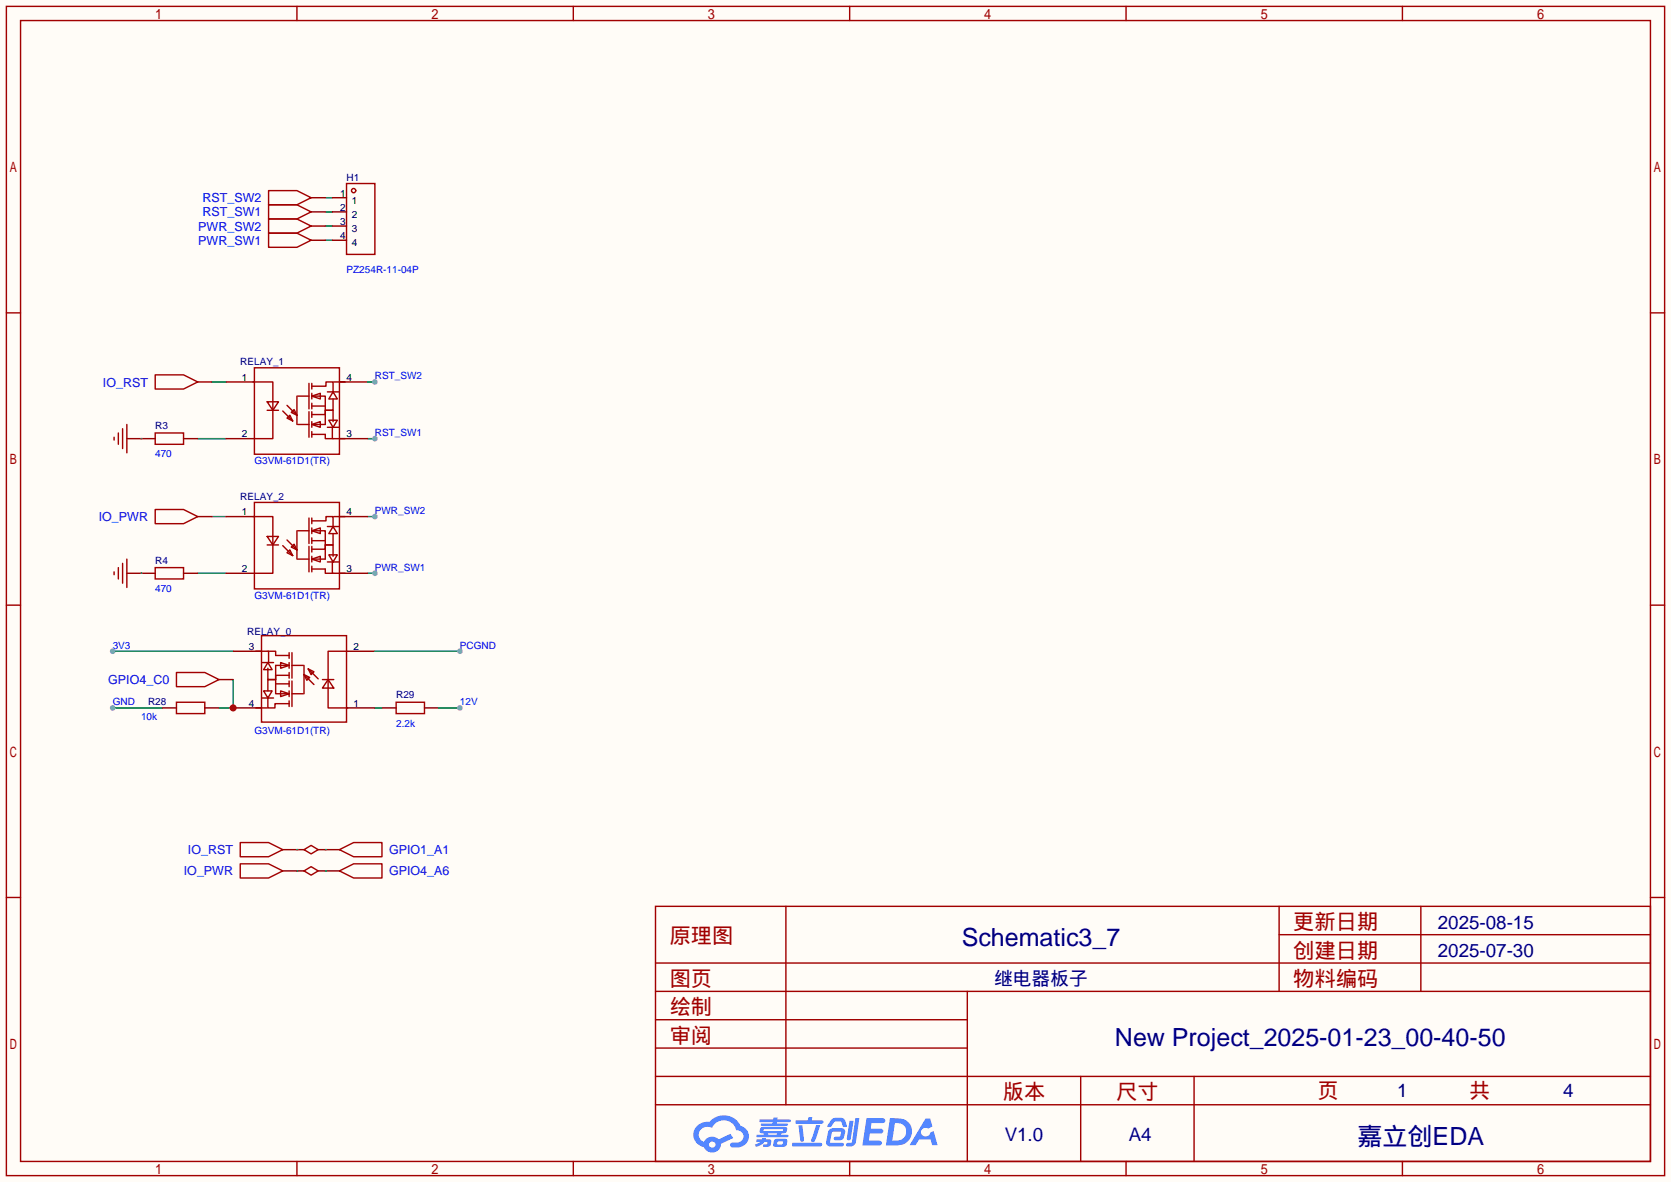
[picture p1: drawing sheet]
<svg xmlns="http://www.w3.org/2000/svg" width="299mm" height="212mm" viewBox="0 0 299 212" stroke-linecap="round" stroke-linejoin="round" font-family="sans-serif">
<path d="M0 0h299.5v211.8h-299.5z" fill="#fffcf7"/>
<g fill="none" stroke="#a10000" stroke-width=".25">
<path d="M1.1 1.1h297.2v209.6h-297.2zM3.7 3.7h292.1v204.5h-292.1zM53.2 1.1v2.6M102.7 1.1v2.6M152.3 1.1v2.6M201.8 1.1v2.6M251.3 1.1v2.6M1.1 56.1h2.6M295.8 56.1h2.5M1.1 108.5h2.6M295.8 108.5h2.5M1.1 160.8h2.6"/>
<path d="M117.5 162.4h178.3v45.8h-178.3zM117.5 177.7h178.3M117.5 172.6h178.3M140.8 162.4v35.6M173.4 177.7v30.5M229.2 162.4v15.3M229.2 167.5h66.6M254.6 162.4v15.3M295.8 160.8h2.5M117.5 182.8h55.9M117.5 198h178.3M117.5 192.9h178.3"/>
<path d="M117.5 187.8h55.9M193.7 192.9v15.3M214 192.9v15.3M53.2 208.2v2.5M102.7 208.2v2.5M152.3 208.2v2.5M201.8 208.2v2.5M251.3 208.2v2.5"/>
</g>
<g fill="#5487ff">
<path d="M155.3 200.4h2.1a.97 .97 0 0 1 1.3 .4 .53 .53 0 0 1-.7 .5h-1.8l-.2 1h1.9a.43 .43 0 0 1 .4 .5 .43 .43 0 0 1-.5 .3h-1.9l-.2 1.3h1.7a.45 .45 0 0 1 .6 .2 .45 .45 0 0 1-.2 .6l-3.2 .1z"/>
<path d="M165.9 200.5h.8l.4 1.4-.7 .4a.82 .82 0 0 0-1.2 .1 .82 .82 0 0 0 .1 1.1 .82 .82 0 0 0 1.2 0l.2-.5 .6-.3 .7 2.5h-.9l-.3-1h-2.1l-.6 1h-1.1z"/>
<path d="M152.2 200.9h.8l-.5 3.2a.36 .36 0 0 1-.4 .3 .36 .36 0 0 1-.3-.4z"/>
<path d="M153.3 200.4h.7l-.6 4.3a1.13 1.13 0 0 1-1.8 .6l.2-.4 .7-.1 .2-.2z"/>
<path d="M149 200.7l.6-.4h1a.77 .77 0 0 1 .9 .6l.3 .9-.2 .2h-.5l-.4-1h-.9a1.3 1.3 0 0 0-.8 .9l-.6 .1-.2-.2z"/>
<path d="M148.6 202.5l.5-.3h1.7a.66 .66 0 0 1 .6 .9l-.1 .4a.81 .81 0 0 1-.9 .9h-.7a.32 .32 0 0 1-.3-.4 .32 .32 0 0 1 .4-.3h.7l.3-.9-1.7 .1-.3 1.9h2.1a.32 .32 0 0 1 .4 .4 .32 .32 0 0 1-.4 .3l-2.3-.1-.5-.3v-.5z"/>
<path d="M142 204.8h5a.33 .33 0 0 1 .3 .4 .33 .33 0 0 1-.3 .3h-4.9l-.2-.2z"/>
<path d="M146.3 201.6h.7l-1 2.9a.36 .36 0 0 1-.4 .2 .36 .36 0 0 1-.3-.3z"/>
<path d="M143.1 201.7h.7l.3 2.6a.34 .34 0 0 1-.3 .3 .34 .34 0 0 1-.4-.2z"/>
<path d="M142.6 200.8h2.2l.1-.4 .1-.2h.6l-.1 .6h1.8a.32 .32 0 0 1 .3 .3 .32 .32 0 0 1-.4 .3h-4.5l-.1-.1z"/>
<path d="M135.6 204.2h.9l.1-.2 .7-.1-.1 .3h.9a.82 .82 0 0 1-.6 1.3h-.7v-.4l.7-.1v-.3h-.5l-.5 .4-1 .4-.2-.4 1-.4h-.8z"/>
<path d="M136.1 200.6h2.5v-.3h.8l-.1 .3h2.2l.2 .3-.2 .2h-2.3v.3h1.8l.2 .2-.2 .2h-4.5l-.2-.2 .1-.2h2l.1-.3h-2.3l-.1-.2z"/>
<path d="M159.5 200.4l-.7 4.9h1.6a2.47 2.47 0 0 0 2.9-1.7 2.47 2.47 0 0 0-1.4-3zM160.4 201.3a1.61 1.61 0 0 1 2 1.4 1.61 1.61 0 0 1-1.8 1.7h-.7z"/>
<path d="M136.3 202.2a.55 .55 0 0 0-.2 .7 .55 .55 0 0 0 .7 .2l.1 .3h-1.3v.4h5.5l.2-.2-.2-.2h-1.2l.2-.3a.7 .7 0 0 0 .8-.2 .7 .7 0 0 0 0-.9h-4.1zM136.9 202.4h3.3l.2 .1-.2 .2h-3.2l-.2-.1zM137.6 203.1h1.7l-.2 .3h-1.4z"/>
<path d="M138.8 204.3a1.05 1.05 0 0 0-.1 1.2 2.91 2.91 0 0 0 2.2-.2 .98 .98 0 0 0 0-1.2h-1.6zM139.4 204.6l.8-.1 .1 .1v.3l-.2 .2h-.8z"/>
<path d="M125 201.7a2.23 2.23 0 0 0-.7 2.3 2.23 2.23 0 0 0 1.8 1.6 1.58 1.58 0 0 0 1.8 .9 1.58 1.58 0 0 0 1.3-1.5l2.2-1-.5-.8-2.1 1a1.65 1.65 0 0 0-2.6 .5 1.45 1.45 0 0 1-.8-2 1.45 1.45 0 0 1 2-.7l.2 .1a2.3 2.3 0 0 1 2.3-1.3 2.3 2.3 0 0 1 2.1 1.7 1.12 1.12 0 0 1 1.2 1.1 1.12 1.12 0 0 1-1.1 1.2h-.7a.45 .45 0 0 0-.6 .3 .45 .45 0 0 0 .5 .6 2.26 2.26 0 0 0 2.9-2.5 2.04 2.04 0 0 0-1.5-1.4 3.3 3.3 0 0 0-5.5-.7l-1.2 .1zM127.1 205.2a.57 .57 0 0 1 1.1 0 .57 .57 0 0 1-1.1 0z"/>
</g>
<path d="M58.3 38h1.3M58.3 35.4h1.3M58.3 43.1h1.3M58.3 40.5h1.3M35.4 78.6h5.1M38 68.5h2.5M38 92.6h2.5M35.4 102.7h5.1M65.9 102.7h1.3" fill="none" stroke="#008700" stroke-width=".25"/>
<circle cx="67.2" cy="102.7" r=".51" fill="#999"/>
<path d="M65.9 92.6h1.3" fill="none" stroke="#008700" stroke-width=".25"/>
<circle cx="67.2" cy="92.6" r=".51" fill="#999"/>
<path d="M65.9 78.6h1.3" fill="none" stroke="#008700" stroke-width=".25"/>
<circle cx="67.2" cy="78.6" r=".51" fill="#999"/>
<g fill="none" stroke="#a10000" stroke-width=".25">
<path d="M48.1 34.2h5.1l2.6 1.2-2.6 1.3h-5.1zM48.1 36.7h5.1l2.6 1.3-2.6 1.2h-5.1zM48.1 39.2h5.1l2.6 1.3-2.6 1.3h-5.1zM48.1 41.8h5.1l2.6 1.3-2.6 1.2h-5.1zM27.8 77.6h5.1v2h-5.1zM27.8 67.2h5.1l2.5 1.3-2.5 1.2h-5.1zM45.3 68.5h3.6v10.1h-3.3M45.6 65.9h15.2v15.5h-15.2zM47.9 72h2l-1 1.5zM47.9 73.5h2M50.7 73.7l1.8 1.7M51.4 74.9l.5-.5 .6 1z"/>
<path d="M51.4 72.6l1.8 1.8M52.7 73.4l.5 1-1-.5zM53.2 71v5.1M53.3 76.1h2.1M53.3 71h2.1M55.4 68.7v4.6M55.4 73.8v4.6M55.9 77.9h2.4v.7h3.5M55.9 74.3h2.4v-.8h1.4v2.1M55.9 76.1l1.5-.5v1zM55.9 71h2.4v2.5h1.4v-2M55.9 69.2h2.5v-.7h1.3v2"/>
<path d="M55.9 71l1.5-.5v1zM55.9 68.7v1M55.9 70.5v1M55.9 72.3v1M55.9 73.8v1M55.9 75.6v1M55.9 77.3v1.1M55.9 72.8h2.4M58.3 73.5v2.6h-2M58.7 76.6h2M58.7 70.2h2M58.9 75.3h1.6l-.8 1.3z"/>
<path d="M59.6 76.6v2M59.7 70.2l.8 1.3h-1.6zM59.8 68.5h2M27.8 91.3h5.1l2.5 1.3-2.5 1.3h-5.1zM45.3 92.6h3.6v10.1h-3.3M45.6 90h15.2v15.5h-15.2zM47.9 96.1h2l-1 1.6zM47.9 97.7h2M50.7 97.8l1.8 1.8M51.4 99.1l.5-.5 .6 1zM51.4 96.8l1.8 1.8M52.7 97.5l.5 1.1-1-.6z"/>
<path d="M53.2 95.1v5.1M53.3 95.1h2.1M55.4 92.8v4.6M55.4 97.9v4.6M55.9 98.4h2.4v-.7h1.4v2M55.9 95.1h2.4v2.6h1.4v-2.1M55.9 93.3h2.5v-.7h1.3v2M55.9 95.1l1.5-.5v1zM55.9 92.8v1.1M55.9 94.6v1M55.9 96.4v1M55.9 97.9v1"/>
<path d="M55.9 99.7v1M55.9 96.9h2.4M58.3 97.7v2.5h-2M58.7 94.4h2M58.9 99.4h1.6l-.8 1.3zM59.7 94.4l.8 1.2h-1.6zM59.8 92.6h2M27.8 101.7h5.1v2.1h-5.1zM53.3 100.2h2.1M55.9 102h2.4v.7h3.5M55.9 100.2l1.5-.5v1zM55.9 101.5v1"/>
<path d="M58.7 100.7h2M59.6 100.7v2"/>
</g>
<g fill="none" stroke="#870000" stroke-width=".25">
<path d="M55.8 35.4h2.5M55.8 38h2.5M55.8 43.1h2.5M55.8 40.5h2.5M25.3 78.6h2.5M32.9 78.6h2.5M35.4 68.5h2.6M40.5 68.5h5.1M40.5 78.6h5.1M60.8 68.5h5.1M60.8 78.6h5.1M35.4 92.6h2.6"/>
<path d="M40.5 92.6h5.1M60.8 92.6h5.1M25.3 102.7h2.5M32.9 102.7h2.5M40.5 102.7h5.1M60.8 102.7h5.1"/>
</g>
<path d="M20.2 116.7h21.6M41.8 121.8v5.1h-2.6" fill="none" stroke="#008700" stroke-width=".25"/>
<circle cx="20.2" cy="116.7" r=".51" fill="#999"/>
<path d="M20.2 126.9h8.9" fill="none" stroke="#008700" stroke-width=".25"/>
<circle cx="20.2" cy="126.9" r=".51" fill="#999"/>
<g fill="none" stroke="#a10000" stroke-width=".25">
<path d="M45.8 116.7h3.6v.8h2.4M47 118.7h2M48 119.8v2h1.4v-.8h2.4M48 118.7l.8 1.3h-1.6zM48.1 116.7v2M50.3 118.7l1.5 .6-1.5 .5zM51.4 119.3h-2v2.5M51.8 117v1M51.8 118.7v1.1M52.3 119.3h2.1M52.3 117v4.5M54.5 119.3v5"/>
<path d="M55.2 119.9l1.1 .5-.5 .5zM55.2 119.9l1.8 1.8M62.1 116.7h-3.3v10.2h3.6M45.8 126.9h2.1M47 125.1h2M47.2 123.8h1.6l-.8 1.3zM48 123.8v-2h1.4v2.5h2.4M48 124.8v2.1h1.3v-.8h2.5M49.4 122.6h2.4M50.3 123.8l1.5 .5-1.5 .5zM51.8 120.5v1M51.8 122v1.1"/>
<path d="M51.8 123.8v1M51.8 125.6v1M52.3 122v4.6M52.3 124.3h2.1M54.5 120.9l1 .5-.5 .5zM54.5 120.9l1.8 1.8M57.8 121.8h2M58.8 121.8l1 1.5h-2z"/>
</g>
<path d="M41.8 126.9h5.1" fill="none" stroke="#870000" stroke-width=".25"/>
<circle cx="41.8" cy="126.9" r=".63" fill="#c00"/>
<path d="M41.8 116.7h5.1M62.1 116.7h5.1M62.1 126.9h5.1" fill="none" stroke="#870000" stroke-width=".25"/>
<path d="M46.9 113.9h15.2v15.5h-15.2z" fill="none" stroke="#a10000" stroke-width=".25"/>
<path d="M67.2 116.7h15.2" fill="none" stroke="#008700" stroke-width=".25"/>
<circle cx="82.4" cy="116.7" r=".51" fill="#999"/>
<g fill="none" stroke="#a10000" stroke-width=".25">
<path d="M62.1 32.9h5.1v12.7h-5.1zM31.6 120.5h5.1l2.5 1.3-2.5 1.3h-5.1zM43.1 154.8h5l2.6 1.3-2.6 1.3h-5zM43.1 151h5l2.6 1.3-2.6 1.2h-5zM54.5 156.1l1.3-.8 1.2 .8-1.2 .7zM54.5 152.3l1.3-.8 1.2 .8-1.2 .7zM60.8 156.1l2.6-1.3h5.1v2.6h-5.1zM60.8 152.3l2.6-1.3h5.1v2.5h-5.1z"/>
<circle cx="63.4" cy="34.2" r=".38"/>
</g>
<path d="M59.6 35.4h2.5M59.6 38h2.5M59.6 40.5h2.5M59.6 43.1h2.5M39.2 121.8h2.6M50.7 156.1h3.8M50.7 152.3h3.8M57 156.1h3.8M57 152.3h3.8" fill="none" stroke="#870000" stroke-width=".25"/>
<path d="M65.9 68.5h1.3M53.2 156.1h.1M53.2 152.3h.1M58.3 156.1h.1M58.3 152.3h.1" fill="none" stroke="#008700" stroke-width=".25"/>
<circle cx="67.2" cy="68.5" r=".51" fill="#999"/>
<path d="M20.4 78.4v.5M21.2 77.6v2M22 76.8v3.6M22.7 76.1v5.1M20.4 102.5v.5M21.2 101.7v2.1M22 101v3.5M22.7 100.2v5.1M31.6 125.9h5.1v2h-5.1zM71 125.9h5.1v2h-5.1z" fill="none" stroke="#a10000" stroke-width=".25"/>
<path d="M22.7 78.6h2.6M22.7 102.7h2.6M29.1 126.9h2.5M36.7 126.9h2.5M68.5 126.9h2.5M76.1 126.9h2.5" fill="none" stroke="#870000" stroke-width=".25"/>
<path d="M25.3 78.6h.1M25.3 102.7h.1M78.6 126.9h3.8" fill="none" stroke="#008700" stroke-width=".25"/>
<circle cx="82.4" cy="126.9" r=".51" fill="#999"/>
<path d="M67.2 126.9h1.3" fill="none" stroke="#008700" stroke-width=".25"/>
<g font-size="4.5" fill="#000080">
<text x="172.4" y="169.6">Schematic3_7</text>
<text x="199.8" y="187.4">New Project_2025-01-23_00-40-50</text>
<text x="243.3" y="205.2">嘉立创EDA</text>
</g>
<g font-size="3.8" fill="#a00000">
<text x="231.8" y="166.5">更新日期</text>
<text x="120" y="169.1">原理图</text>
<text x="231.8" y="171.6">创建日期</text>
<text x="120" y="176.7">图页</text>
<text x="231.8" y="176.7">物料编码</text>
<text x="120" y="181.8">绘制</text>
<text x="120" y="186.9">审阅</text>
<text x="179.7" y="197">版本</text>
<text x="200" y="197">尺寸</text>
<text x="236.1" y="196.8">页</text>
<text x="263.3" y="196.8">共</text>
</g>
<g font-size="3.4" fill="#000080">
<text x="257.7" y="166.4">2025-08-15</text>
<text x="257.7" y="171.5">2025-07-30</text>
<text x="178.2" y="176.6">继电器板子</text>
<text x="250.4" y="196.7">1</text>
<text x="280.1" y="196.7">4</text>
<text x="180.1" y="204.5">V1.0</text>
<text x="202.3" y="204.5">A4</text>
</g>
<g font-size="2.2" fill="#00f">
<text x="35.5" y="41.3">PWR_SW2</text>
<text x="36.3" y="36.3">RST_SW2</text>
<text x="36.3" y="38.8">RST_SW1</text>
<text x="35.5" y="43.9">PWR_SW1</text>
<text x="18.4" y="69.3">IO_RST</text>
<text x="17.7" y="93.4">IO_PWR</text>
<text x="19.4" y="122.6">GPIO4_C0</text>
<text x="33.7" y="153.1">IO_RST</text>
<text x="69.7" y="153.1">GPIO1_A1</text>
<text x="32.9" y="156.9">IO_PWR</text>
<text x="69.7" y="156.9">GPIO4_A6</text>
</g>
<g font-size="1.8">
<text x="61" y="35.2">1</text>
<text x="61" y="37.8">2</text>
<text x="61" y="40.3">3</text>
<text x="63" y="36.5">1</text>
<text x="63" y="39">2</text>
<text x="63" y="41.6">3</text>
<text x="61" y="42.8">4</text>
<text x="63" y="44.1">4</text>
<text x="43.3" y="68.2">1</text>
<text x="62.1" y="68.2">4</text>
<text x="43.3" y="78.4">2</text>
<text x="62.1" y="78.4">3</text>
<text x="43.3" y="92.4">1</text>
<text x="62.1" y="92.4">4</text>
<text x="43.3" y="102.5">2</text>
<text x="62.1" y="102.5">3</text>
<text x="44.6" y="116.5">3</text>
<text x="63.4" y="116.5">2</text>
<text x="44.6" y="126.7">4</text>
<text x="63.4" y="126.7">1</text>
</g>
<g font-size="1.8" fill="#000080">
<text x="62.1" y="32.4">H1</text>
<text x="43.1" y="65.5">RELAY_1</text>
<text x="27.8" y="76.9">R3</text>
<text x="43.1" y="89.6">RELAY_2</text>
<text x="27.8" y="101">R4</text>
<text x="44.3" y="113.7">RELAY_0</text>
<text x="71" y="125.2">R29</text>
<text x="26.5" y="126.4">R28</text>
</g>
<g font-size="1.8" fill="#00f">
<text x="62.1" y="49">PZ254R-11-04P</text>
<text x="67.2" y="68">RST_SW2</text>
<text x="27.8" y="82">470</text>
<text x="45.6" y="83.2">G3VM-61D1(TR)</text>
<text x="67.2" y="78.2">RST_SW1</text>
<text x="67.2" y="92.1">PWR_SW2</text>
<text x="27.8" y="106.1">470</text>
<text x="45.6" y="107.4">G3VM-61D1(TR)</text>
<text x="67.2" y="102.3">PWR_SW1</text>
<text x="20.2" y="116.3">3V3</text>
<text x="82.4" y="116.3">PCGND</text>
<text x="20.2" y="126.4">GND</text>
<text x="25.3" y="129">10k</text>
<text x="45.6" y="131.5">G3VM-61D1(TR)</text>
<text x="71" y="130.2">2.2k</text>
<text x="82.4" y="126.4">12V</text>
</g>
</svg>
